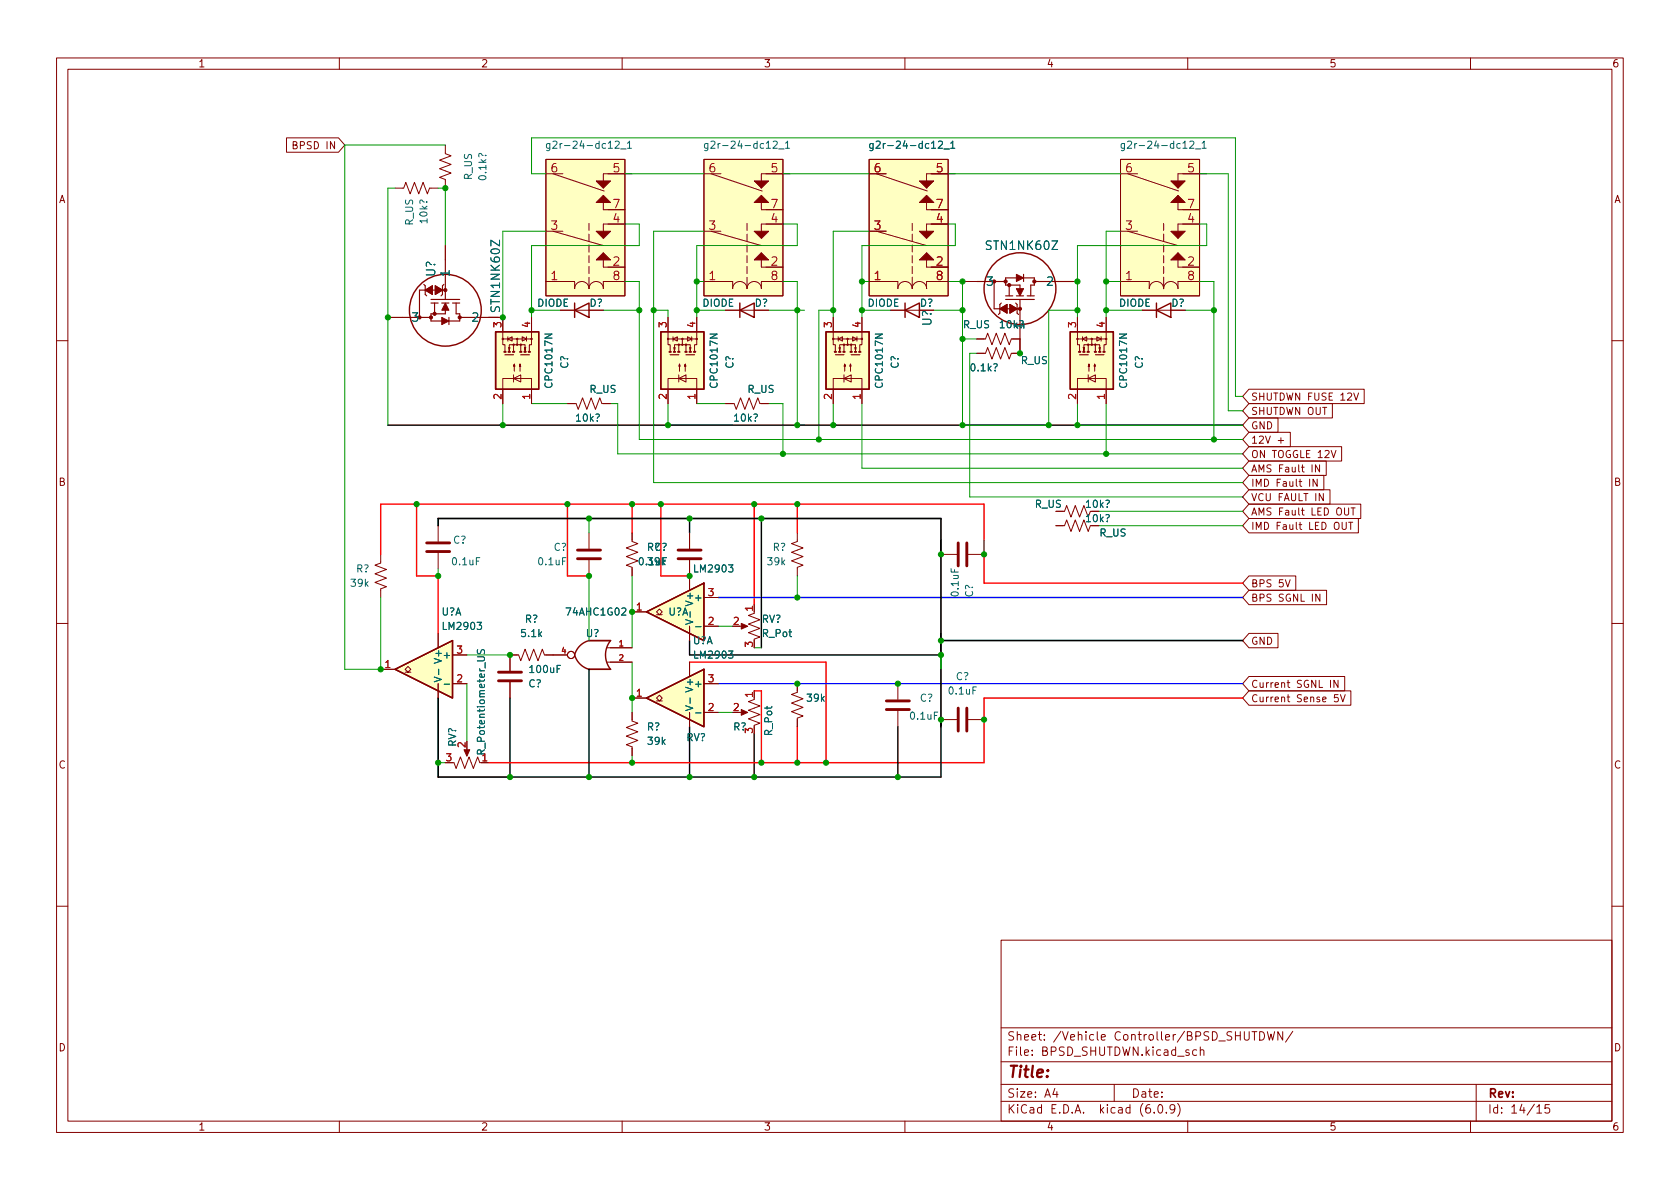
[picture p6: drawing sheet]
<svg xmlns="http://www.w3.org/2000/svg" width="297mm" height="210mm" viewBox="0 0 297 210" stroke-linecap="round" stroke-linejoin="round" font-family="sans-serif">
<g fill="none" stroke="#840000" stroke-width=".18">
<path d="M10 10.2h277v190.1h-277zM12 12.2h273v186.1h-273zM60 10.2v2M110 10.2v2M160 10.2v2M210 10.2v2M260 10.2v2M50.7 24.4h9.1l1.2 1.2-1.2 1.3h-9.1zM51.8 25.6h.6l.1-.2-.1-.2-.6-.2v1.3h.5l.2-.1 .1-.3-.3-.3M69.8 33.3h1.6l.4-1 .7 2 .8-2 .7 2 .8-2 .8 2 .3-1h1.6M78.7 25.6v1.6l1.1 .4-2.1 .7 2.1 .8-2.1 .7 2.1 .8-2.1 .8 1 .3v1.6M96.5 28.2h14v24.1h-14z"/>
<path d="M96.5 30.7h3M97.8 30.7l9 3.1M104.1 39.5v1.3M106.7 34.5v2.6h3.8M110.5 39.6h-3.8v2.6M111.8 30.7h-5.1v2.6M124.5 28.2h13.9v24.1h-13.9zM124.5 30.7h3M125.7 30.7l9 3.1M132.1 39.5v1.3M134.6 34.5v2.6h3.8M138.4 39.6h-3.8v2.6"/>
<path d="M139.7 30.7h-5.1v2.6M153.7 28.2h13.9v24.1h-13.9zM153.7 30.7h3M154.9 30.7l9.1 3.1M161.3 39.5v1.3M163.8 34.5v2.6h3.8M167.6 39.6h-3.8v2.6M168.9 30.7h-5.1v2.6M198.1 28.2h14v24.1h-14zM198.1 30.7h3M199.4 30.7l9 3.1M205.7 39.5v1.3"/>
<path d="M208.3 34.5v2.6h3.8M212.1 39.6h-3.8v2.6M213.4 30.7h-5.1v2.6M68.6 56.1h2.5M78.7 43.4v2.6M86.4 56.1h2.5v4.9h.4v1.1M88.9 59.9h5.1M89.8 59.9l.8-.3v.7zM89.8 59.6v.7M91.4 59.9v1.1M92.3 59.6l.8 .3-.8 .4zM93.1 59.6v.7"/>
<path d="M94 56.1v4.9h-.4v1.1M96.5 49.8h5.1v1.2a1.27 1.27 0 0 1 1.3-1.2 1.27 1.27 0 0 1 1.2 1.2M96.5 40.9h3M97.8 40.9l8.9 2.5M99.1 54.9h7.6M104.1 41.4v1.3M104.1 43.3v1.3M104.1 45.2v1.3M104.1 47.1v1.3M104.1 49v2M106.7 44.7v2.5h3.8M110.5 49.8h-3.8v1.2a1.27 1.27 0 0 0-1.3-1.2 1.27 1.27 0 0 0-1.3 1.2"/>
<path d="M118.1 56.1v4.9h.4v1.1M118.1 59.9h5.1M119 59.9l.8-.3v.7zM119 59.6v.7M120.6 59.9v1.1M121.5 59.6l.8 .3-.8 .4zM122.3 59.6v.7M123.2 56.1v4.9h-.4v1.1M124.5 49.8h5v1.2a1.27 1.27 0 0 1 1.3-1.2 1.27 1.27 0 0 1 1.3 1.2M124.5 40.9h3M125.7 40.9l8.9 2.5M128.3 54.9h7.6"/>
<path d="M132.1 41.4v1.3M132.1 43.3v1.3M132.1 45.2v1.3M132.1 47.1v1.3M132.1 49v2M134.6 44.7v2.5h3.8M138.4 49.8h-3.8v1.2a1.27 1.27 0 0 0-1.3-1.2 1.27 1.27 0 0 0-1.2 1.2M147.3 56.1v4.9h.4v1.1M147.3 59.9h5.1M148.2 59.9l.8-.3v.7zM148.2 59.6v.7M149.9 59.9v1.1"/>
<path d="M150.7 59.6l.8 .3-.8 .4zM151.5 59.6v.7M152.4 56.1v4.9h-.4v1.1M153.7 49.8h5v1.2a1.27 1.27 0 0 1 1.3-1.2 1.27 1.27 0 0 1 1.3 1.2M153.7 40.9h3M154.9 40.9l8.9 2.5M157.5 54.9h5.1M161.3 41.4v1.3M161.3 43.3v1.3M161.3 45.2v1.3M161.3 47.1v1.3M161.3 49v2"/>
<path d="M163.8 44.7v2.5h3.8M167.6 49.8h-3.8v1.2a1.27 1.27 0 0 0-1.2-1.2 1.27 1.27 0 0 0-1.3 1.2M170.2 49.8h2.5M172.7 59.9h1.5l.4-1 .8 2.1 .7-2.1 .8 2.1 .8-2.1 .7 2.1 .4-1.1h1.5v2.6h-1.5l-.4 1-.7-2-.8 2-.8-2-.7 2-.8-2-.4 1h-1.5M188 49.8h2.5M190.5 56.1v4.9h.4v1.1M190.5 59.9h5.1M191.4 59.9l.8-.3v.7zM191.4 59.6v.7M193 59.9v1.1M193.9 59.6l.8 .3-.8 .4zM194.7 59.6v.7"/>
<path d="M195.6 56.1v4.9h-.4v1.1M198.1 49.8h5.1v1.2a1.27 1.27 0 0 1 1.3-1.2 1.27 1.27 0 0 1 1.2 1.2M198.1 40.9h3M199.4 40.9l8.9 2.5M201.9 54.9h7.6M205.7 41.4v1.3M205.7 43.3v1.3M205.7 45.2v1.3M205.7 47.1v1.3M205.7 49v2M208.3 44.7v2.5h3.8M212.1 49.8h-3.8v1.2a1.27 1.27 0 0 0-1.3-1.2 1.27 1.27 0 0 0-1.3 1.2"/>
<path d="M10 60.2h2M88.9 71.4v-4.5h5.1v4.5M89.9 61.5h.3l-.2 .5zM90.8 61h-.8v1.1M90.8 66.9l1.3-.6v1.3zM90.8 62.1v-1.1h1.3v1.1M90.8 66.3v1.3M90.9 64.4l.2 .4h-.3l.1-.4v1.3M91.9 64.4l.2 .4h-.3l.1-.4v1.3M92.1 61h.7v1.1M92.7 61.5h.3l-.2 .5zM100.3 71.4h1.6l.3 1 .8-2 .8 2 .7-2 .8 2 .7-2 .4 1h1.5"/>
<path d="M118.1 71.4v-4.5h5.1v4.5M119.1 61.5h.3l-.1 .5zM120 61h-.7v1.1M120 66.9l1.3-.6v1.3zM120 62.1v-1.1h1.3v1.1M120 66.3v1.3M120.1 64.4l.2 .4h-.3l.1-.4v1.3M121.2 64.4l.1 .4h-.3l.2-.4v1.3M121.3 61h.7v1.1M121.9 61.5h.3l-.2 .5zM128.3 71.4h1.5l.4 1 .7-2 .8 2 .8-2 .7 2 .8-2 .4 1h1.5M147.3 71.4v-4.5h5.1v4.5"/>
<path d="M148.3 61.5h.3l-.1 .5zM149.2 61h-.7v1.1M149.2 66.9l1.3-.6v1.3zM149.2 62.1v-1.1h1.3v1.1M149.2 66.3v1.3M149.4 64.4l.1 .4h-.3l.2-.4v1.3M150.4 64.4l.1 .4h-.3l.2-.4v1.3M150.5 61h.8v1.1M151.1 61.5h.3l-.1 .5zM190.5 71.4v-4.5h5.1v4.5M191.5 61.5h.3l-.2 .5zM192.4 61h-.8v1.1"/>
<path d="M192.4 66.9l1.3-.6v1.3zM192.4 62.1v-1.1h1.3v1.1M192.4 66.3v1.3M192.5 64.4l.2 .4h-.3l.1-.4v1.3M193.5 64.4l.2 .4h-.3l.1-.4v1.3M193.7 61h.7v1.1M194.3 61.5h.3l-.2 .5zM220.8 73.9h5.2v2.5h-5.2l-1.1-1.2zM220.8 68.8h20.4v2.6h-20.4l-1.1-1.3zM220.8 76.4h7.3v2.6h-7.3l-1.1-1.3zM220.8 79h16.4v2.5h-16.4l-1.1-1.2zM220.8 71.4h14.8v2.5h-14.8l-1.1-1.3z"/>
<path d="M226 77.9h1M226.5 77.4v1M235.4 79.7l.4 1.2 .4-1.2M239.4 69.5l.4 1.3 .4-1.3M285 60.2h2M67.3 98v1.6l-1 .3 2 .8-2 .8 2 .7-2 .8 2 .8-1 .3v1.6M77.5 93v2.8M77.5 97.8v2.8M104.1 94.2v2.8M104.1 99.1v2.7M111.8 94.2v1.6l1 .3-2.1 .8 2.1 .8-2.1 .7 2.1 .8-2.1 .7 1.1 .4v1.5M121.9 94.2v2.8"/>
<path d="M121.9 99.1v5.3M141 94.2v1.6l-1 .3 2 .8-2 .8 2 .7-2 .8 2 .7-1 .4v1.5M166.4 98h2.8M171.2 98h2.8M186.7 93h1.5l.4-1.1 .8 2.1 .7-2.1 .8 2.1 .7-2.1 .8 2.1 .4-1M188.2 90.4l.4-1 .8 2 .7-2 .8 2 .7-2 .8 2 .4-1M220.8 91.7h19.4v2.5h-19.4l-1.1-1.2zM220.8 84.1h13.3v2.5h-13.3l-1.1-1.3zM220.8 86.6h14.4v2.5h-14.4l-1.1-1.2zM220.8 81.5h13.7v2.6h-13.7l-1.1-1.3zM220.8 89.1h19.8v2.6h-19.8l-1.1-1.3zM231.6 84.7v1.3"/>
<path d="M232.9 84.7v1.3l-.7-1.3v1.3M233.3 82.2v1.3l-.7-1.3v1.3M234 87.3v1.2l-.8-1.2v1.2M237.3 92.4v1l.2 .2h.4l.1-.2v-1M237.7 89.8v1l.3 .3 .3-.1 .2-.2v-1M238.5 92.4h.7M238.8 92.4v1.2M238.9 89.8h.7M239.2 89.8v1.3M10 110.2h2M67.3 118.4h2.5M71.6 118.9h.5l-.5-.5 .5-.5 .5 .5-.5 .5h.5"/>
<path d="M77.5 112v2.5M80 115.8h2.5M100.3 115.8h-4l-.4-1-.8 2-.7-2-.8 2-.8-2-.7 2-.4-1h-1.5v2.8M107.3 117.1h4.5M107.3 114.5h4.5M111.8 108.2h2.5M116.1 108.7h.5l-.5-.5 .5-.5 .5 .5-.5 .5h.5M121.9 110.7v2.6M121.9 117.1v2.5M124.5 110.7h2.5M124.5 105.7h2.5M130.8 110.7h1"/>
<path d="M133.3 108.5l-1 .3 2.1 .8-2.1 .8 2.1 .7-2.1 .8 2.1 .7-1.1 .4M220.8 119.6h17v2.6h-17l-1.1-1.3zM220.8 101.8h8.3v2.6h-8.3l-1.1-1.3zM220.8 112h5.2v2.5h-5.2l-1.1-1.2zM220.8 104.4h13.7v2.5h-13.7l-1.1-1.2zM227.3 102.5l.4 1.3 .4-1.3M233.4 105.1v1.2l-.8-1.2v1.2M285 110.2h2M77.5 120.9v2.5M80 120.9h2.5M80.3 134.9l.3 1 .8-2 .8 2 .7-2 .8 2 .8-2 .3 1M82.5 132.3v1"/>
<path d="M90.2 120.6v2.8M111.8 126v1.5l1 .4-2.1 .7 2.1 .8-2.1 .8 2.1 .7-2.1 .8 1.1 .4v1.5M111.8 123.4h2.5M116.1 123.9h.5l-.5-.5 .5-.5 .5 .5-.5 .5h.5M121.9 126v2.5M124.5 126h2.5M124.5 120.9h2.5M130.8 126h1M133.3 123.7l-1 .4 2.1 .7-2.1 .8 2.1 .8-2.1 .7 2.1 .8-1.1 .4M141 120.9v1.5l-1 .4 2 .8-2 .7 2 .8-2 .8 2 .7-1 .4v1.5M158.7 120.9v2.8M158.7 125.7v2.8"/>
<path d="M166.4 127.2h2.8M171.2 127.2h2.8M220.8 122.2h18v2.5h-18l-1.1-1.3zM235.2 120.3v1.3M236.6 120.3v1.3l-.7-1.3v1.3M236.6 122.8h-.6l-.1 .6 .2-.1 .4 .1 .1 .2v.4l-.2 .1-.5-.1M237 122.8l.4 1.3 .4-1.3M10 160.2h2M177 166.3h108v32h-108zM285 160.2h2M60 198.3v2M110 198.3v2"/>
<path d="M160 198.3v2M177 194.8h108M177 191.8h108M177 187.8h108M177 181.8h108M186.5 192.5l-.4 1h1M186.9 193v1M197 191.8v3M204.1 196.7v.1M204.9 195.4l.2-.1a.81 .81 0 0 1 .6 .7 .81 .81 0 0 1-.3 .8h-.2a.81 .81 0 0 1-.6-.6 .81 .81 0 0 1 .3-.8zM206.2 196.7v.1M207.7 196l-.3 .3h-.3l-.2-.3 .1-.6 .4-.1 .2 .2a.99 .99 0 0 1-.3 1.3h-.3"/>
<path d="M208.2 195.1a1.72 1.72 0 0 1 0 2.3M210 198.3v2M211.6 185.7l-.5-.1-.2 .3v.4l.1 .3h.6M212.2 185.8l.2-.2 .4 .1 .1 .9M212.2 185.1v1.5M221.4 182.4h.8M221.8 182.4v1.5M222.7 182.4a.76 .76 0 0 1 .9 .8 .76 .76 0 0 1-.9 .7zM224.1 182.4l.3 1.5 .3-1 .3 1 .4-1.5M226.8 182.4v1.5l-.9-1.5v1.5M228.6 182.4l-1.3 1.9M260 198.3v2"/>
<path d="M261 191.8v6.5M271.7 195.8l.5-.5v1.5M271.7 196.8h.9M273.9 195.3h-.7l-.1 .7 .3-.1 .5 .1 .1 .2-.1 .5-.2 .1-.6-.1"/>
<circle cx="88.9" cy="59.9" r=".13"/>
<circle cx="91.4" cy="59.9" r=".13"/>
<circle cx="94" cy="59.9" r=".13"/>
<circle cx="118.1" cy="59.9" r=".13"/>
<circle cx="120.6" cy="59.9" r=".13"/>
<circle cx="123.2" cy="59.9" r=".13"/>
<circle cx="147.3" cy="59.9" r=".13"/>
<circle cx="149.9" cy="59.9" r=".13"/>
<circle cx="152.4" cy="59.9" r=".13"/>
<circle cx="190.5" cy="59.9" r=".13"/>
<circle cx="193" cy="59.9" r=".13"/>
<circle cx="195.6" cy="59.9" r=".13"/>
<circle cx="90.8" cy="61" r=".13"/>
<circle cx="91.4" cy="61" r=".13"/>
<circle cx="92.1" cy="61" r=".13"/>
<circle cx="120" cy="61" r=".13"/>
<circle cx="120.6" cy="61" r=".13"/>
<circle cx="121.3" cy="61" r=".13"/>
<circle cx="149.2" cy="61" r=".13"/>
<circle cx="149.9" cy="61" r=".13"/>
<circle cx="150.5" cy="61" r=".13"/>
<circle cx="192.4" cy="61" r=".13"/>
<circle cx="193" cy="61" r=".13"/>
<circle cx="193.7" cy="61" r=".13"/>
<circle cx="101" cy="115.8" r=".63"/>
</g>
<g fill="none" stroke="#840000" stroke-width=".25">
<path d="M87.6 58.7h7.6v10.1h-7.6zM101.6 54.9l2.5-1.3v2.5zM101.6 53.6v2.5M116.8 58.7h7.7v10.1h-7.7zM130.8 54.9l2.5-1.3v2.5zM130.8 53.6v2.5M146 58.7h7.7v10.1h-7.7zM160 54.9l2.6-1.3v2.5zM160 53.6v2.5M189.2 58.7h7.6v10.1h-7.6zM204.5 54.9l2.5-1.3v2.5zM204.5 53.6v2.5"/>
<path d="M69.8 118.4l10.2-5.1v10.1zM102.5 114.2l.8-.6 .8-.3h3.9a4.1 4.1 0 0 0 0 5.1h-3.9a3.6 3.6 0 0 1-2.5-2.6l.4-.9zM114.3 108.2l10.2-5.1v10.2zM114.3 123.4l10.2-5v10.1z"/>
<circle cx="78.7" cy="54.9" r="6.3"/>
<circle cx="180.3" cy="51" r="6.3"/>
</g>
<g fill="none" stroke="#840000" stroke-width=".51">
<path d="M75.4 97.5h4.1M75.4 96h4.1M102.1 98.8h4.1M102.1 97.3h4.1M119.9 98.8h4.1M119.9 97.3h4.1M169.4 96v4.1M170.9 96v4.1M88.1 118.9h4.1M88.1 120.4h4.1M156.7 125.5h4.1M156.7 123.9h4.1"/>
<path d="M169.4 125.2v4.1M170.9 125.2v4.1"/>
</g>
<g fill="#ffffc2" stroke="#ffffc2" stroke-width=".18">
<path d="M104.1 118.4h3.8z"/>
<path d="M104.1 113.3h3.8z"/>
<path d="M124.5 28.2h13.9v24.1h-13.9z"/>
<path d="M96.5 28.2h14v24.1h-14z"/>
<path d="M116.8 58.7h7.7v10.1h-7.7z"/>
<path d="M189.2 58.7h7.6v10.1h-7.6z"/>
<path d="M114.3 123.4l10.2-5v10.1z"/>
<path d="M87.6 58.7h7.6v10.1h-7.6z"/>
<path d="M69.8 118.4l10.2-5.1v10.1z"/>
<path d="M114.3 108.2l10.2-5.1v10.2z"/>
<path d="M146 58.7h7.7v10.1h-7.7z"/>
<path d="M198.1 28.2h14v24.1h-14z"/>
<path d="M153.7 28.2h13.9v24.1h-13.9z"/>
</g>
<g fill="#840000" stroke="#840000" stroke-width=".18">
<path d="M133.3 32h2.6l-1.3 1.3z"/>
<path d="M133.3 40.9h2.6l-1.3 1.3z"/>
<path d="M133.3 35.8l1.3-1.3 1.3 1.3z"/>
<path d="M133.3 46l1.3-1.3 1.3 1.3z"/>
<path d="M105.4 32h2.5l-1.2 1.3z"/>
<path d="M105.4 40.9h2.5l-1.2 1.3z"/>
<path d="M105.4 35.8l1.3-1.3 1.2 1.3z"/>
<path d="M105.4 46l1.3-1.3 1.2 1.3z"/>
<path d="M131.1 125.5l1.1 .5-1.1 .5z"/>
<path d="M131.1 110.2l1.1 .5-1.1 .5z"/>
<path d="M82 132.6h1.1l-.6 1.1z"/>
<path d="M178.6 54.9l1.2-.3z"/>
<path d="M176.8 54.6l1.3-.8v1.6z"/>
<path d="M178.6 53.8l1.2 .8-1.2 .8z"/>
<path d="M179.7 51h1.3l-.7 1.3z"/>
<path d="M179.7 48.5l1.3 .6-1.3 .7z"/>
<path d="M77 51l1.2 .3z"/>
<path d="M75.2 51.3l1.3-.8v1.6z"/>
<path d="M77 50.5l1.2 .8-1.2 .8z"/>
<path d="M78.7 53.6l.7 1.3h-1.3z"/>
<path d="M78.1 56.1l1.3 .7-1.3 .6z"/>
<path d="M207 32h2.5l-1.2 1.3z"/>
<path d="M207 40.9h2.5l-1.2 1.3z"/>
<path d="M207 35.8l1.3-1.3 1.2 1.3z"/>
<path d="M207 46l1.3-1.3 1.2 1.3z"/>
<path d="M162.6 32h2.5l-1.3 1.3z"/>
<path d="M162.6 40.9h2.5l-1.3 1.3z"/>
<path d="M162.6 35.8l1.2-1.3 1.3 1.3z"/>
<path d="M162.6 46l1.2-1.3 1.3 1.3z"/>
<circle cx="180.3" cy="54.6" r=".28"/>
<circle cx="178.4" cy="50.4" r=".28"/>
<circle cx="177.8" cy="49.8" r=".28"/>
<circle cx="182.9" cy="49.8" r=".28"/>
<circle cx="78.7" cy="51.3" r=".28"/>
<circle cx="76.8" cy="55.5" r=".28"/>
<circle cx="76.2" cy="56.1" r=".28"/>
<circle cx="81.3" cy="56.1" r=".28"/>
</g>
<g fill="none" stroke="#006464" stroke-width=".18">
<path d="M97.2 25.4v1l-.2 .2h-.3M97.2 25.4h-.3l-.3 .2 .1 .6h.5M109.7 26.3h1M110.9 25.3l.4-.3v1.2M110.9 26.2h.8M125.2 25.4v1l-.3 .2h-.3M125.2 25.4h-.4l-.2 .2 .1 .6h.5M137.7 26.3h.9M138.9 25.3l.3-.3v1.2M138.9 26.2h.7M154.4 25.4v1l-.3 .2h-.3M154.4 25.4h-.4l-.2 .2 .1 .6h.5"/>
<path d="M166.9 26.3h1M168.1 25.3l.4-.3v1.2M168.1 26.2h.7M198.8 25.4v1l-.2 .2h-.3M198.8 25.4h-.3l-.3 .2 .1 .6h.5M211.3 26.3h1M212.5 25.3l.4-.3v1.2M212.5 26.2h.8M113.1 98.7l.2-.1a.68 .68 0 0 1 .5 .6 .68 .68 0 0 1-.5 .7l-.2-.1-.1-.4zM77.6 118.3v1M84.5 114.9l-.1 .5 .2 .2 .3-.1 .3-.6h.3l.2 .2-.1 .5M123 110.8h1"/>
<path d="M78.5 121h1M122 123.4v1M123 126.1h1"/>
</g>
<g fill="none" stroke="#840000" stroke-width=".2">
<path d="M71.1 56.1h5.1M74.9 50.3l.3 .2v1.6l.2 .2M75.2 51.3l1.3-.8v1.6zM76.2 53h5.1M76.2 53.6h1.3M76.8 53.6v1.9M77 50.5l1.2 .8-1.2 .8zM78.1 53.6h1.3M78.5 50.3l-.3 .2v1.6l-.2 .2M78.7 46v7M78.7 54.9v.6h-2.5v1.3h1.9M78.7 51.3h-4.5v4.8"/>
<path d="M79.4 56.1v1.3M80 53.6h1.3M80.6 53.6v1.9h.7v1.3h-1.9M81.3 56.1h6.8M172.7 49.8h5.1M175.8 49.8v4.8h4.5M176.8 54.6l1.3-.8v1.6zM177 53.6l-.2 .2v1.6l-.3 .2M177.8 53h5.1M177.8 52.3h1.3M178.4 50.4v1.9M178.6 53.8l1.2 .8-1.2 .8z"/>
<path d="M179.6 53.6l.2 .2v1.6l.3 .2M179.7 49.1h-1.9v1.3h2.5v.6M179.7 52.3h1.3M180.3 53v6.9M181 49.1h1.9v1.3h-.7v1.9M181 48.5v1.3M181.6 52.3h1.3M182.9 49.8h6.8M89.3 62.7h1.5M92.1 62.7h1.5M118.5 62.7h1.5M121.3 62.7h1.5"/>
<path d="M147.7 62.7h1.5M150.5 62.7h1.5M190.9 62.7h1.5M193.7 62.7h1.5"/>
</g>
<g fill="none" stroke="#840000" stroke-width=".36">
<path d="M89.2 62.2h.2M89.9 62.2h.3M90.7 62.2h.2M91.9 62.2h.3M92.7 62.2h.3M93.5 62.2h.2M118.4 62.2h.2M119.1 62.2h.3M119.9 62.2h.2M121.2 62.2h.2M121.9 62.2h.3M122.7 62.2h.2"/>
<path d="M147.6 62.2h.2M148.3 62.2h.3M149.1 62.2h.3M150.4 62.2h.2M151.1 62.2h.3M151.9 62.2h.2M190.8 62.2h.2M191.5 62.2h.3M192.3 62.2h.2M193.5 62.2h.3M194.3 62.2h.3M195.1 62.2h.2"/>
</g>
<g fill="none" stroke="#009600" stroke-width=".18">
<path d="M69.8 33.3h-1.2v41.9M77.5 33.3h1.2v10.1M78.7 25.6h-17.7v92.8h6.3v-12.7M96.5 30.7h-2.5v-6.3h124.4v45.7h1.3M110.5 39.6h2.5v3.8h-19v12.7M110.5 30.7h14M138.4 39.6h2.6v3.8h-17.8v12.7M138.4 30.7h15.3M167.6 39.6h1.3v3.8h-16.5v12.7M167.6 30.7h30.5M212.1 39.6h1.3v3.8h-22.9v12.7M212.1 30.7h5.1v41.9h2.5"/>
<path d="M94 54.9h5.1M96.5 40.9h-7.6v15.2M106.7 54.9h6.3M110.5 49.8h2.5v27.9h106.7M115.6 54.9h2.5v1.2M123.2 49.8h1.3M123.2 54.9h5.1M124.5 40.9h-8.9v44.4h104.1M135.9 54.9h6.3M138.4 49.8h2.6v25.4h1.2M147.3 54.9h-2.5v22.8M152.4 49.8h1.3"/>
<path d="M152.4 54.9h5.1M153.7 40.9h-6.4v15.2M165.1 54.9h5.1M167.6 49.8h2.6v25.4h15.2v-20.3h5.1M170.2 59.9h2.5M180.3 59.9v2.6M195.6 49.8h2.5M195.6 54.9h6.3M198.1 40.9h-2.5v15.2M209.5 54.9h5.1M212.1 49.8h2.5v27.9M88.9 71.4v3.8"/>
<path d="M94 71.4h6.3M107.9 71.4h1.3v8.9h110.5M118.1 71.4v3.8h11.4M123.2 71.4h5.1M135.9 71.4h2.5v8.9M147.3 71.4v3.8M152.4 71.4v11.4h67.3M172.7 62.5h-1.3v25.4h48.3M190.5 71.4v3.8h29.2M195.6 71.4v8.9M104.1 91.7v2.5M166.4 95.5v2.5"/>
<path d="M174 95.5v2.5M194.3 90.4h25.4M194.3 93h25.4M77.5 100.6v1.2M82.5 115.8h7.7M104.1 101.8v11.5M111.8 101.8v12.7M111.8 117.1v8.9M127 110.7h2.5M133.3 114.5h1.3M141 101.8v3.9M166.4 112v6.4"/>
<path d="M77.5 134.9h1.2M82.5 120.9v10.2M111.8 133.6v1.3M127 126h2.5"/>
</g>
<path d="M68.6 75.2h151.1M121.9 91.7v2.5M134.6 91.7v22.8M104.1 118.4v19M121.9 113.3v2.5h44.5M90.2 123.4v14h76.2v-10.2M121.9 128.5v8.9M133.3 129.8v7.6M158.7 128.5v8.9" fill="none" stroke="#000" stroke-width=".25"/>
<path d="M67.3 98v-8.9h106.7v14h45.7M73.7 89.1v12.7h3.8v10.2M100.3 89.1v12.7h3.8M111.8 89.1v5.1M116.8 89.1v12.7h5.1M133.3 89.1v17.8M141 89.1v5.1M121.9 117.1h24.1v17.8M133.3 122.2h1.3v12.7M141 128.5v6.4M219.7 123.4h-45.7v11.5h-87.6" fill="none" stroke="#f00" stroke-width=".25"/>
<path d="M77.5 93v-1.3h88.9v36.8M166.4 113.3h53.3M77.5 123.4v14h12.7" fill="none" stroke="#000" stroke-width=".3"/>
<path d="M127 105.7h92.7M127 120.9h92.7" fill="none" stroke="#00f" stroke-width=".24"/>
<g fill="#009600" stroke="#009600" stroke-width=".18">
<circle cx="111.8" cy="123.4" r=".46"/>
<circle cx="90.2" cy="137.4" r=".46"/>
<circle cx="104.1" cy="137.4" r=".46"/>
<circle cx="111.8" cy="134.9" r=".46"/>
<circle cx="77.5" cy="134.9" r=".46"/>
<circle cx="77.5" cy="101.8" r=".46"/>
<circle cx="90.2" cy="115.8" r=".46"/>
<circle cx="113" cy="54.9" r=".46"/>
<circle cx="123.2" cy="54.9" r=".46"/>
<circle cx="115.6" cy="54.9" r=".46"/>
<circle cx="123.2" cy="49.8" r=".46"/>
<circle cx="118.1" cy="75.2" r=".46"/>
<circle cx="88.9" cy="75.2" r=".46"/>
<circle cx="100.3" cy="89.1" r=".46"/>
<circle cx="121.9" cy="91.7" r=".46"/>
<circle cx="104.1" cy="101.8" r=".46"/>
<circle cx="111.8" cy="108.2" r=".46"/>
<circle cx="104.1" cy="91.7" r=".46"/>
<circle cx="111.8" cy="89.1" r=".46"/>
<circle cx="116.8" cy="89.1" r=".46"/>
<circle cx="138.4" cy="80.3" r=".46"/>
<circle cx="68.6" cy="56.1" r=".46"/>
<circle cx="67.3" cy="118.4" r=".46"/>
<circle cx="73.7" cy="89.1" r=".46"/>
<circle cx="78.7" cy="33.3" r=".46"/>
<circle cx="94" cy="54.9" r=".46"/>
<circle cx="88.9" cy="56.1" r=".46"/>
<circle cx="195.6" cy="49.8" r=".46"/>
<circle cx="214.6" cy="77.7" r=".46"/>
<circle cx="170.2" cy="49.8" r=".46"/>
<circle cx="134.6" cy="134.9" r=".46"/>
<circle cx="146" cy="134.9" r=".46"/>
<circle cx="141" cy="134.9" r=".46"/>
<circle cx="121.9" cy="101.8" r=".46"/>
<circle cx="158.7" cy="137.4" r=".46"/>
<circle cx="121.9" cy="137.4" r=".46"/>
<circle cx="133.3" cy="137.4" r=".46"/>
<circle cx="147.3" cy="54.9" r=".46"/>
<circle cx="152.4" cy="54.9" r=".46"/>
<circle cx="152.4" cy="49.8" r=".46"/>
<circle cx="141" cy="54.9" r=".46"/>
<circle cx="190.5" cy="49.8" r=".46"/>
<circle cx="190.5" cy="54.9" r=".46"/>
<circle cx="170.2" cy="54.9" r=".46"/>
<circle cx="174" cy="127.2" r=".46"/>
<circle cx="166.4" cy="115.8" r=".46"/>
<circle cx="166.4" cy="113.3" r=".46"/>
<circle cx="166.4" cy="127.2" r=".46"/>
<circle cx="166.4" cy="98" r=".46"/>
<circle cx="174" cy="98" r=".46"/>
<circle cx="141" cy="105.7" r=".46"/>
<circle cx="158.7" cy="120.9" r=".46"/>
<circle cx="141" cy="120.9" r=".46"/>
<circle cx="185.4" cy="75.2" r=".46"/>
<circle cx="180.3" cy="62.5" r=".46"/>
<circle cx="141" cy="89.1" r=".46"/>
<circle cx="134.6" cy="91.7" r=".46"/>
<circle cx="133.3" cy="89.1" r=".46"/>
<circle cx="170.2" cy="75.2" r=".46"/>
<circle cx="170.2" cy="59.9" r=".46"/>
<circle cx="195.6" cy="80.3" r=".46"/>
<circle cx="190.5" cy="75.2" r=".46"/>
<circle cx="144.8" cy="77.7" r=".46"/>
<circle cx="141" cy="75.2" r=".46"/>
<circle cx="147.3" cy="75.2" r=".46"/>
<circle cx="195.6" cy="54.9" r=".46"/>
<circle cx="214.6" cy="54.9" r=".46"/>
</g>
<text font-size="2.8" fill="#840000" x="178" y="190.6">Title:</text>
<g font-size="2.1" fill="#a90000">
<text x="97.4" y="30.5">6</text>
<text x="108.4" y="30.5">5</text>
<text x="125.4" y="30.5">6</text>
<text x="136.3" y="30.5">5</text>
<text x="154.6" y="30.5">6</text>
<text x="165.6" y="30.5">5</text>
<text x="199" y="30.5">6</text>
<text x="210" y="30.5">5</text>
<text x="97.4" y="40.6">3</text>
<text x="108.4" y="39.4">4</text>
<text x="108.4" y="36.8">7</text>
<text x="125.4" y="40.6">3</text>
<text x="136.3" y="39.4">4</text>
<text x="136.3" y="36.8">7</text>
<text x="154.6" y="40.6">3</text>
<text x="165.6" y="39.4">4</text>
<text x="165.6" y="36.8">7</text>
<text x="199" y="40.6">3</text>
<text x="210" y="39.4">4</text>
<text x="210" y="36.8">7</text>
<text x="108.4" y="47">2</text>
<text x="136.3" y="47">2</text>
<text x="165.6" y="47">2</text>
<text x="210" y="47">2</text>
<text x="97.4" y="49.5">1</text>
<text x="108.4" y="49.5">8</text>
<text x="125.4" y="49.5">1</text>
<text x="136.3" y="49.5">8</text>
<text x="154.6" y="49.5">1</text>
<text x="165.6" y="49.5">8</text>
<text x="199" y="49.5">1</text>
<text x="210" y="49.5">8</text>
</g>
<g font-size="2.1" fill="#006464">
<text x="174.6" y="44.2">STN1NK60Z</text>
<text x="77" y="48.9" transform="rotate(-90 77 48.9)">U?</text>
<text x="79.5" y="48.7" transform="rotate(-90 79.5 48.7)">1</text>
<text x="174.2" y="50.5">3</text>
<text x="185.3" y="50.5">2</text>
<text x="72.6" y="56.9">3</text>
<text x="83.7" y="56.9">2</text>
<text x="88.4" y="54.9" transform="rotate(-90 88.4 54.9)">STN1NK60Z</text>
<text x="181.1" y="58.4" transform="rotate(-90 181.1 58.4)">1</text>
</g>
<g font-size="2.1" fill="#840000">
<text x="164.7" y="57.6" transform="rotate(-90 164.7 57.6)">U?</text>
<text x="178" y="184">Sheet: /Vehicle Controller/BPSD_SHUTDWN/</text>
<text x="178" y="186.7">File: BPSD_SHUTDWN.kicad_sch</text>
<text x="178" y="196.9">KiCad E.D.A. kicad (6.0.9)</text>
<text x="178" y="194.1">Size: A4</text>
<text x="200" y="194.1">Date:</text>
<text x="263" y="194.1">Rev:</text>
<text x="263" y="196.9">Id: 14/15</text>
</g>
<g font-size="1.8" fill="#840000">
<text x="35" y="11.9">1</text>
<text x="85" y="11.9">2</text>
<text x="135" y="11.9">3</text>
<text x="185" y="11.9">4</text>
<text x="235" y="11.9">5</text>
<text x="285" y="11.9">6</text>
<text x="52.4" y="26.4">BPSD IN</text>
<text x="10.3" y="35.9">A</text>
<text x="285.3" y="35.9">A</text>
<text x="221.1" y="70.8">SHUTDWN FUSE 12V</text>
<text x="221.1" y="75.9">GND</text>
<text x="221.1" y="73.4">SHUTDWN OUT</text>
<text x="221.1" y="78.4">12V +</text>
<text x="221.1" y="81">ON TOGGLE 12V</text>
<text x="221.1" y="83.5">AMS Fault IN</text>
<text x="10.3" y="85.9">B</text>
<text x="183" y="89.8">R_US</text>
<text x="221.1" y="86.1">IMD Fault IN</text>
<text x="221.1" y="88.6">VCU FAULT IN</text>
<text x="285.3" y="85.9">B</text>
<text x="192.1" y="92.3">10k?</text>
<text x="221.1" y="93.7">IMD Fault LED OUT</text>
<text x="221.1" y="91.1">AMS Fault LED OUT</text>
<text x="221.1" y="103.8">BPS 5V</text>
<text x="221.1" y="106.4">BPS SGNL IN</text>
<text x="221.1" y="114">GND</text>
<text x="221.1" y="121.6">Current SGNL IN</text>
<text x="221.1" y="124.2">Current Sense 5V</text>
<text x="10.3" y="135.9">C</text>
<text x="285.3" y="135.9">C</text>
<text x="10.3" y="185.9">D</text>
<text x="285.3" y="185.9">D</text>
<text x="35" y="199.9">1</text>
<text x="85" y="199.9">2</text>
<text x="135" y="199.9">3</text>
<text x="185" y="199.9">4</text>
<text x="235" y="199.9">5</text>
<text x="285" y="199.9">6</text>
</g>
<g font-size="1.8" fill="#006464">
<text x="98.2" y="26.3">g2r-24-dc12_1</text>
<text x="126.1" y="26.3">g2r-24-dc12_1</text>
<text x="155.3" y="26.3">g2r-24-dc12_1</text>
<text x="199.8" y="26.3">g2r-24-dc12_1</text>
<text x="83.4" y="31.8" transform="rotate(-90 83.4 31.8)">R_US</text>
<text x="86" y="31.7" transform="rotate(-90 86 31.7)">0.1k?</text>
<text x="73" y="39.9" transform="rotate(-90 73 39.9)">R_US</text>
<text x="75.6" y="39.4" transform="rotate(-90 75.6 39.4)">10k?</text>
<text x="95" y="54.2">DIODE</text>
<text x="104.2" y="54.2">D?</text>
<text x="124.2" y="54.2">DIODE</text>
<text x="133.4" y="54.2">D?</text>
<text x="153.4" y="54.2">DIODE</text>
<text x="162.7" y="54.2">D?</text>
<text x="170.3" y="58">R_US</text>
<text x="176.9" y="58">10k?</text>
<text x="197.9" y="54.2">DIODE</text>
<text x="207.1" y="54.2">D?</text>
<text x="100.5" y="65.2" transform="rotate(-90 100.5 65.2)">C?</text>
<text x="129.7" y="65.2" transform="rotate(-90 129.7 65.2)">C?</text>
<text x="158.9" y="65.2" transform="rotate(-90 158.9 65.2)">C?</text>
<text x="171.7" y="65.7">0.1k?</text>
<text x="180.5" y="64.4">R_US</text>
<text x="202.1" y="65.2" transform="rotate(-90 202.1 65.2)">C?</text>
<text x="97.7" y="68.2" transform="rotate(-90 97.7 68.2)">CPC1017N</text>
<text x="104.2" y="69.5">R_US</text>
<text x="126.9" y="68.2" transform="rotate(-90 126.9 68.2)">CPC1017N</text>
<text x="132.2" y="69.5">R_US</text>
<text x="156.1" y="68.2" transform="rotate(-90 156.1 68.2)">CPC1017N</text>
<text x="199.3" y="68.2" transform="rotate(-90 199.3 68.2)">CPC1017N</text>
<text x="101.9" y="74.5">10k?</text>
<text x="129.9" y="74.5">10k?</text>
<text x="192.1" y="89.8">10k?</text>
<text x="194.4" y="94.9">R_US</text>
<text x="63" y="101.2">R?</text>
<text x="80.1" y="99.9">0.1uF</text>
<text x="80.1" y="96.1">C?</text>
<text x="95.3" y="99.9">0.1uF</text>
<text x="97.9" y="97.4">C?</text>
<text x="114.4" y="97.4">R?</text>
<text x="114.6" y="99.9">39k</text>
<text x="115.7" y="97.4">C?</text>
<text x="122.9" y="101.2">LM2903</text>
<text x="135.8" y="99.9">39k</text>
<text x="136.6" y="97.4">R?</text>
<text x="62.1" y="103.8">39k</text>
<text x="122.6" y="106.7" transform="rotate(-90 122.6 106.7)">V+</text>
<text x="123.3" y="106.3">+</text>
<text x="169.5" y="105.3" transform="rotate(-90 169.5 105.3)">0.1uF</text>
<text x="172" y="105.6" transform="rotate(-90 172 105.6)">C?</text>
<text x="78" y="108.8">U?A</text>
<text x="78.5" y="111.4">LM2903</text>
<text x="92.3" y="112.6">5.1k</text>
<text x="92.8" y="110.1">R?</text>
<text x="100.3" y="108.8">74AHC1G02</text>
<text x="103.6" y="112.6">U?</text>
<text x="118.1" y="108.8">U?A</text>
<text x="122.5" y="113.9">U?A</text>
<text x="122.6" y="110.6" transform="rotate(-90 122.6 110.6)">V-</text>
<text x="134.7" y="110.1">RV?</text>
<text x="134.8" y="112.6">R_Pot</text>
<text x="78.1" y="116.9" transform="rotate(-90 78.1 116.9)">V+</text>
<text x="78.8" y="116.5">+</text>
<text x="93.8" y="119">100uF</text>
<text x="122.9" y="116.5">LM2903</text>
<text x="78.1" y="120.8" transform="rotate(-90 78.1 120.8)">V-</text>
<text x="93.4" y="121.5">C?</text>
<text x="122.6" y="125.9" transform="rotate(-90 122.6 125.9)">V-</text>
<text x="122.6" y="122" transform="rotate(-90 122.6 122)">V+</text>
<text x="123.3" y="121.5">+</text>
<text x="142.8" y="124.1">39k</text>
<text x="162.6" y="124.1">C?</text>
<text x="167.9" y="122.8">0.1uF</text>
<text x="169" y="120.3">C?</text>
<text x="114.4" y="129.2">R?</text>
<text x="114.6" y="131.7">39k</text>
<text x="121.3" y="131.1">RV?</text>
<text x="129.6" y="129.2">R?</text>
<text x="133.1" y="129.6" transform="rotate(-90 133.1 129.6)">3</text>
<text x="136.5" y="130" transform="rotate(-90 136.5 130)">R_Pot</text>
<text x="161.1" y="127.2">0.1uF</text>
<text x="80.6" y="132.1" transform="rotate(-90 80.6 132.1)">RV?</text>
<text x="85.7" y="132.9" transform="rotate(-90 85.7 132.9)">R_Potentiometer_US</text>
</g>
<g font-size="1.8" fill="#a90000">
<text x="88.6" y="57.9" transform="rotate(-90 88.6 57.9)">3</text>
<text x="93.7" y="57.9" transform="rotate(-90 93.7 57.9)">4</text>
<text x="117.9" y="57.9" transform="rotate(-90 117.9 57.9)">3</text>
<text x="122.9" y="57.9" transform="rotate(-90 122.9 57.9)">4</text>
<text x="147.1" y="57.9" transform="rotate(-90 147.1 57.9)">3</text>
<text x="152.1" y="57.9" transform="rotate(-90 152.1 57.9)">4</text>
<text x="190.2" y="57.9" transform="rotate(-90 190.2 57.9)">3</text>
<text x="195.3" y="57.9" transform="rotate(-90 195.3 57.9)">4</text>
<text x="88.6" y="70.6" transform="rotate(-90 88.6 70.6)">2</text>
<text x="93.7" y="70.6" transform="rotate(-90 93.7 70.6)">1</text>
<text x="117.9" y="70.6" transform="rotate(-90 117.9 70.6)">2</text>
<text x="122.9" y="70.6" transform="rotate(-90 122.9 70.6)">1</text>
<text x="147.1" y="70.6" transform="rotate(-90 147.1 70.6)">2</text>
<text x="152.1" y="70.6" transform="rotate(-90 152.1 70.6)">1</text>
<text x="190.2" y="70.6" transform="rotate(-90 190.2 70.6)">2</text>
<text x="195.3" y="70.6" transform="rotate(-90 195.3 70.6)">1</text>
<text x="112.5" y="107.9">1</text>
<text x="125.2" y="105.4">3</text>
<text x="125.2" y="110.5">2</text>
<text x="129.7" y="110.5">2</text>
<text x="133.1" y="108.1" transform="rotate(-90 133.1 108.1)">1</text>
<text x="68.1" y="118.1">1</text>
<text x="80.8" y="115.6">3</text>
<text x="133.1" y="114.4" transform="rotate(-90 133.1 114.4)">3</text>
<text x="80.8" y="120.6">2</text>
<text x="112.5" y="123.2">1</text>
<text x="125.2" y="125.7">2</text>
<text x="125.2" y="120.6">3</text>
<text x="129.7" y="125.7">2</text>
<text x="133.1" y="123.3" transform="rotate(-90 133.1 123.3)">1</text>
<text x="78.9" y="134.6">3</text>
<text x="82.3" y="132.2" transform="rotate(-90 82.3 132.2)">2</text>
<text x="85.2" y="134.6">1</text>
</g>
<g font-size="1.4" fill="#a90000">
<text x="99.3" y="115.6">4</text>
<text x="109.5" y="114.3">1</text>
<text x="109.5" y="116.8">2</text>
</g>
</svg>
